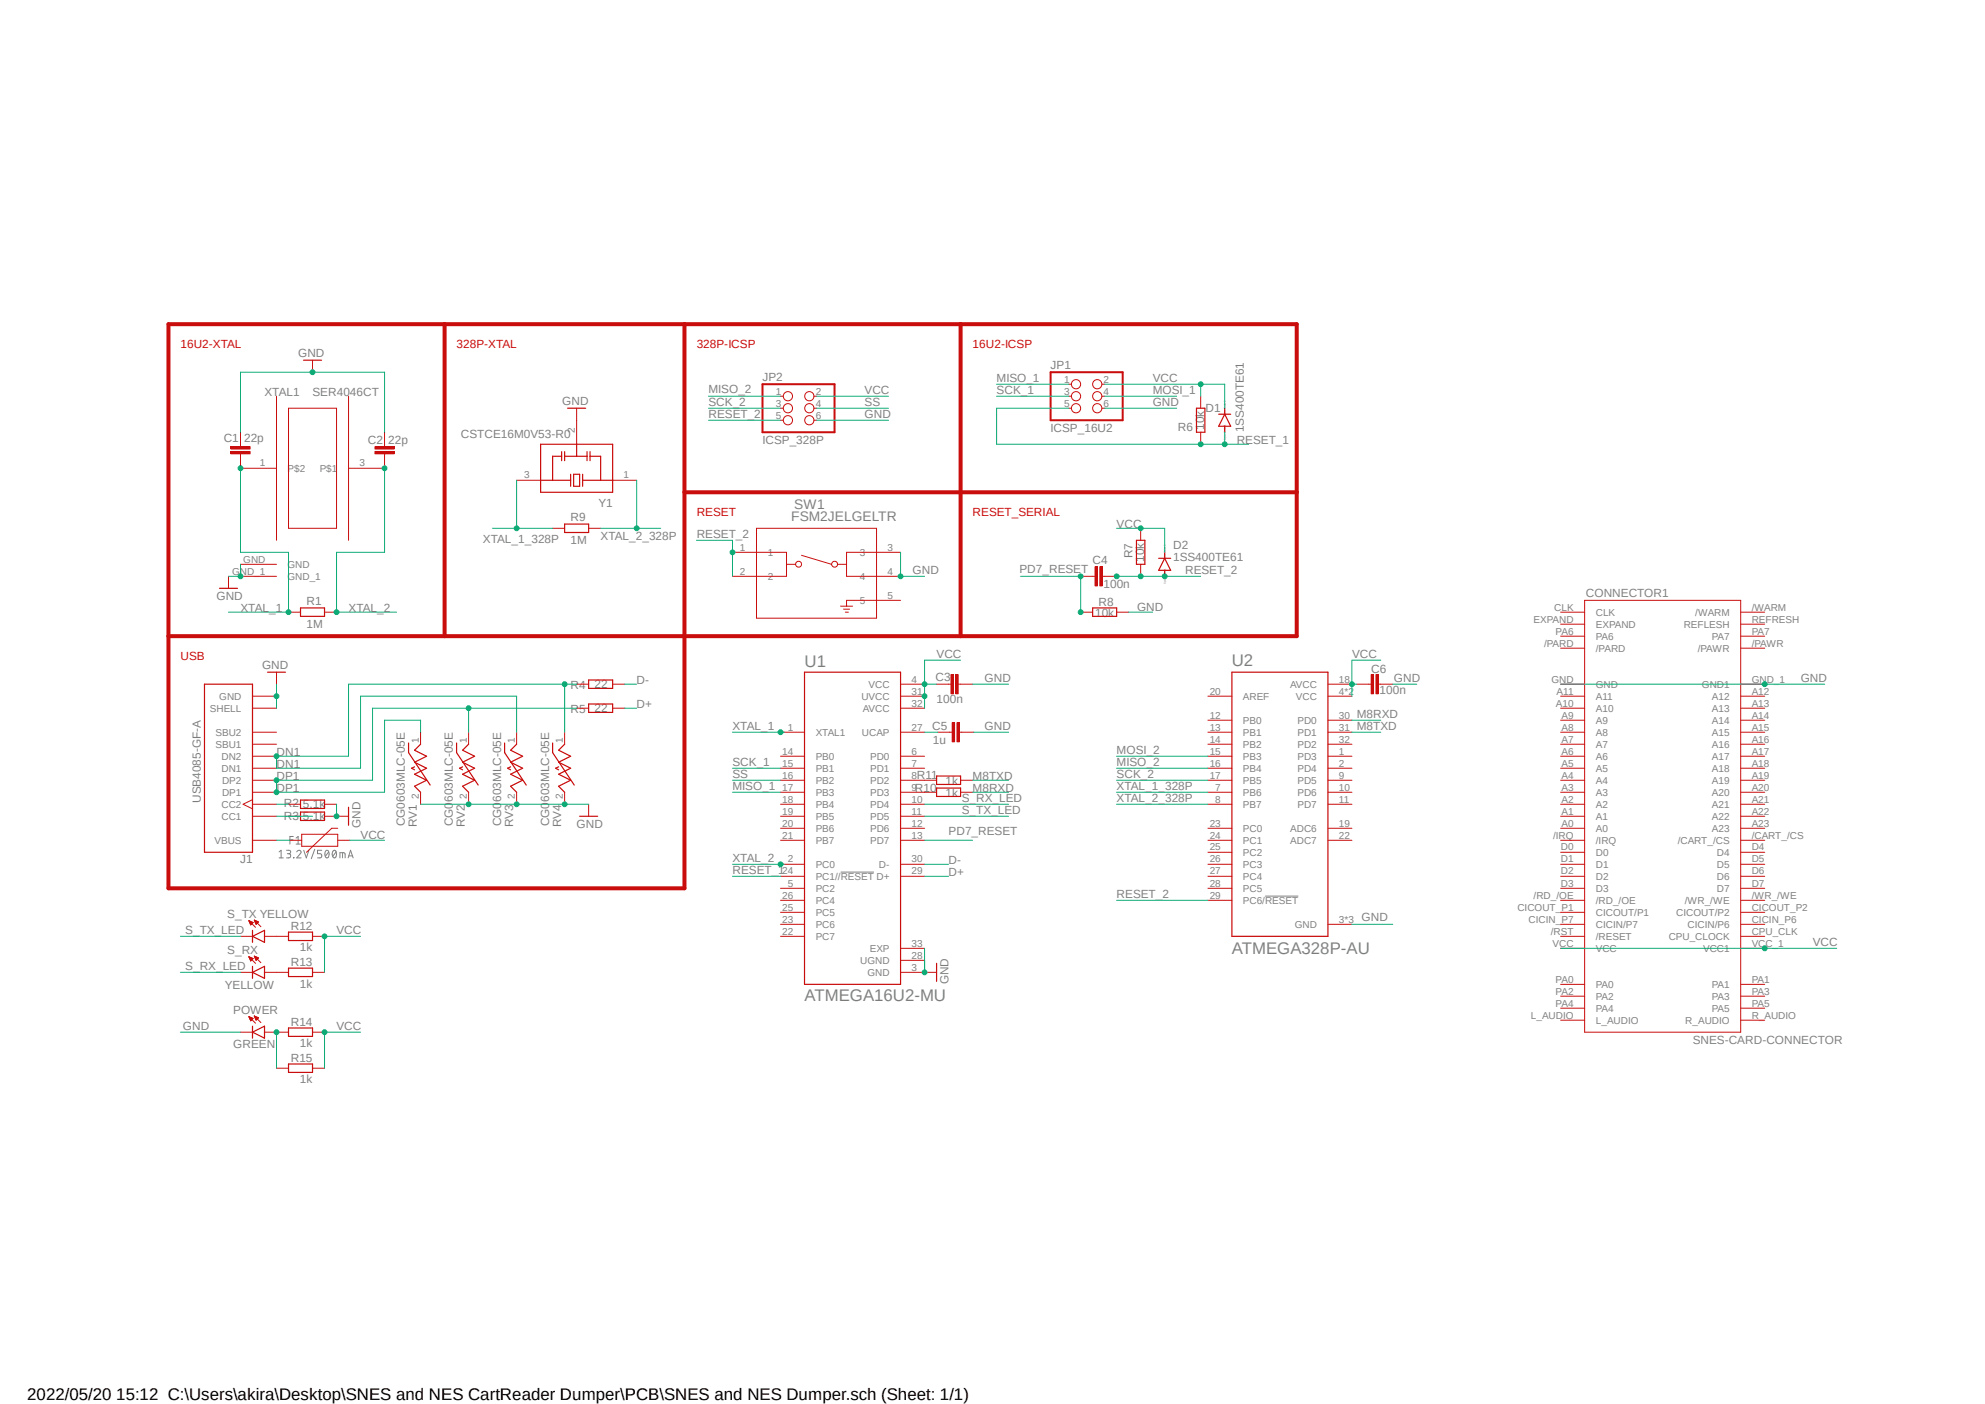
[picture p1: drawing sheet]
<svg xmlns="http://www.w3.org/2000/svg" width="420mm" height="297mm" viewBox="0 0 420 297" stroke-linecap="round" stroke-linejoin="round" font-family="sans-serif">
<path d="M35.1 68l355.9 161.9M391 68l-355.9 161.9" fill="none" stroke="#fff" stroke-width=".21"/>
<g fill="none" stroke="#808080" stroke-width=".21">
<path d="M60.6 179.9h.7a.37 .37 0 0 1 .2 .4 .37 .37 0 0 1-.4 .3h-.3M61.3 177.7h.8M62.1 177h-.8v1.6M62.7 177.3l.4-.3v1.6M62.7 178.6h.8M64.3 179.9l.5 1.6 .6-1.6M66.6 179.7l-.7 2M68.1 179.9h-.9v.7h.5a.45 .45 0 0 1 .4 .4 .45 .45 0 0 1-.4 .5h-.5M69 179.9h.2a.93 .93 0 0 1 0 1.6 .98 .98 0 0 1-.2-1.6zM70.6 179.9h.1a.93 .93 0 0 1 0 1.6 .98 .98 0 0 1-.1-1.6zM59.1 180.2l.4-.3v1.6M59.1 181.5h.8"/>
<path d="M61 180.6a.45 .45 0 0 1 .5 .4 .45 .45 0 0 1-.5 .5h-.4M62.1 181.4l.1 .1zM62.8 180.2a.45 .45 0 0 1 .6-.3 .45 .45 0 0 1 .1 .7l-.7 .9h.9M69.6 180.2l-.8 .9M71.1 180.2l-.7 .9M71.9 181.5v-1.1h1l.1 .3v.8M72.5 180.4v1.1M73.7 181.5l.5-1.6 .5 1.6M73.8 181.1h.8M177.9 184.5h7M267.7 189.6h7"/>
</g>
<path d="M94.1 68.6v66M144.8 68.6v119.3h-109.2v-119.3h238.8v66h-238.8M203.2 68.6v66M144.8 104.1h129.6" fill="none" stroke="#c90d0c" stroke-width=".85"/>
<g fill="none" stroke="#c90d0c" stroke-width=".21">
<path d="M66.1 76.2v2.5M50.9 99.1h7.6M58.5 83.8v30.5M61 86.4h10.2v25.4h-10.2zM73.7 83.8v30.5M73.7 99.1h7.7M81.4 94v.5M81.4 96v.5M50.9 119.4h7.6M48.3 121.9v2.6M50.9 121.9h7.6M330.2 129.5h5.1"/>
<path d="M330.2 132h5.1M330.2 134.6h5.1M330.2 137.1h5.1M335.3 127h33v91.4h-33zM368.3 129.5h5.1M368.3 132h5.1M368.3 134.6h5.1M368.3 137.1h5.1M255.6 147.3h5M255.6 152.4h5M255.6 154.9h5M255.6 157.4h5"/>
<path d="M255.6 160h5M281 144.7h5M281 147.3h5M281 152.4h5M281 154.9h5M281 157.4h5M281 160h5M330.2 144.7h5.1M330.2 147.3h5.1M330.2 149.8h5.1M330.2 152.4h5.1M330.2 154.9h5.1"/>
<path d="M330.2 157.4h5.1M330.2 160h5.1M368.3 144.7h5.1M368.3 147.3h5.1M368.3 149.8h5.1M368.3 152.4h5.1M368.3 154.9h5.1M368.3 157.4h5.1M368.3 160h5.1M255.6 162.5h5M255.6 165.1h5M255.6 167.6h5"/>
<path d="M255.6 170.1h5M255.6 175.2h5M255.6 177.8h5M281 162.5h5M281 165.1h5M281 167.6h5M281 170.1h5M281 175.2h5M281 177.8h5M330.2 162.5h5.1M330.2 165.1h5.1M330.2 167.6h5.1"/>
<path d="M330.2 170.1h5.1M330.2 172.7h5.1M330.2 175.2h5.1M330.2 177.8h5.1M368.3 162.5h5.1M368.3 165.1h5.1M368.3 167.6h5.1M368.3 170.1h5.1M368.3 172.7h5.1M368.3 175.2h5.1M368.3 177.8h5.1M255.6 180.3h5"/>
<path d="M255.6 182.8h5M255.6 185.4h5M255.6 187.9h5M255.6 190.5h5M281 195.5h5M330.2 180.3h5.1M330.2 182.8h5.1M330.2 185.4h5.1M330.2 187.9h5.1M330.2 190.5h5.1M330.2 193h5.1M330.2 195.5h5.1"/>
<path d="M330.2 198.1h5.1M368.3 180.3h5.1M368.3 182.8h5.1M368.3 185.4h5.1M368.3 187.9h5.1M368.3 190.5h5.1M368.3 193h5.1M368.3 195.5h5.1M368.3 198.1h5.1M330.2 200.6h5.1M330.2 208.2h5.1M330.2 210.7h5.1"/>
<path d="M330.2 213.3h5.1M330.2 215.8h5.1M368.3 200.6h5.1M368.3 208.2h5.1M368.3 210.7h5.1M368.3 213.3h5.1M368.3 215.8h5.1"/>
</g>
<path d="M64.2 76.2h3.8M46.4 124.5h3.8M260.6 142.2h20.4v55.9h-20.4z" fill="none" stroke="#c90d0c" stroke-width=".25"/>
<path d="M79.3 95.5h4.1v.5h-4.1z" fill-rule="evenodd" fill="#c90d0c"/>
<path d="M79.3 95.5h4.1v.5h-4.1z" fill="none" stroke="#c90d0c" stroke-width=".21"/>
<path d="M79.3 94.5h4.1v.5h-4.1z" fill-rule="evenodd" fill="#c90d0c"/>
<path d="M50.9 94v.5M50.9 96v.5M79.3 94.5h4.1v.5h-4.1zM81.4 91.4v2.6M81.4 96.5v2.6" fill="none" stroke="#c90d0c" stroke-width=".21"/>
<path d="M48.9 95.5h4v.5h-4z" fill-rule="evenodd" fill="#c90d0c"/>
<path d="M48.9 95.5h4v.5h-4z" fill="none" stroke="#c90d0c" stroke-width=".21"/>
<path d="M48.9 94.5h4v.5h-4z" fill-rule="evenodd" fill="#c90d0c"/>
<g fill="none" stroke="#c90d0c" stroke-width=".21">
<path d="M48.9 94.5h4v.5h-4zM50.9 91.4v2.6M50.9 96.5v2.6M61 129.5h2.6M68.7 129.5h2.5M53.4 160h5.1M53.4 157.4h5.1M53.4 154.9h5.1M53.4 147.3h5.1M53.4 149.8h5.1M58.5 142.2v2.5M165.1 160h5.1"/>
<path d="M165.1 154.9h5.1M190.5 160h5.1M190.5 154.9h5.1M190.5 147.3h5.1M190.5 149.8h5.1M190.5 144.7h5.1M200.7 144.7h.5M202.7 144.7h.5M53.4 177.8h5.1M53.4 172.7h5.1M53.4 169.2l-2 .9 2 1M53.4 170.1h5.1"/>
<path d="M53.4 167.6h5.1M53.4 165.1h5.1M53.4 162.5h5.1M61 172.7h2.6M61 170.1h2.6M61.3 177.8h2.5M63.8 176.5h7.7v2.5h-7.7zM68.7 172.7h5M68.7 170.1h2.5M71.5 175.2h-1.3l-5.3 5.1M71.5 177.8h2.5M165.1 175.2h5.1"/>
<path d="M165.1 177.8h5.1M165.1 172.7h5.1M165.1 170.1h5.1M165.1 167.6h5.1M165.1 165.1h5.1M165.1 162.5h5.1M190.5 175.2h5.1M190.5 177.8h5.1M190.5 172.7h5.1M190.5 170.1h5.1M190.5 167.6h5.1M190.5 165.1h5.1"/>
<path d="M190.5 162.5h5.1M165.1 182.8h5.1M165.1 185.4h5.1M165.1 187.9h5.1M165.1 190.5h5.1M165.1 193h5.1M165.1 195.5h5.1M165.1 198.1h5.1M190.5 182.8h5.1M190.5 185.4h5.1M190.5 205.7h7.7M190.5 203.2h5.1"/>
<path d="M190.5 200.6h5.1"/>
</g>
<path d="M63.6 128.6h5.1v1.8h-5.1zM43.3 144.7h10.1v35.6h-10.1zM56.6 142.2h3.8M170.2 142.2h20.3v66h-20.3zM63.6 169.2h5.1v1.8h-5.1zM63.6 171.8h5.1v1.8h-5.1zM73.7 170.8v3.8M198.2 203.8v3.8" fill="none" stroke="#c90d0c" stroke-width=".25"/>
<path d="M202.2 142.7h.5v4.1h-.5z" fill-rule="evenodd" fill="#c90d0c"/>
<path d="M202.2 142.7h.5v4.1h-.5z" fill="none" stroke="#c90d0c" stroke-width=".21"/>
<path d="M201.2 142.7h.5v4.1h-.5z" fill-rule="evenodd" fill="#c90d0c"/>
<path d="M198.2 144.7h2.5M201 154.9h.5M201.2 142.7h.5v4.1h-.5zM203 154.9h.5M203.2 144.7h2.6" fill="none" stroke="#c90d0c" stroke-width=".21"/>
<path d="M202.5 152.9h.5v4h-.5z" fill-rule="evenodd" fill="#c90d0c"/>
<path d="M202.5 152.9h.5v4h-.5z" fill="none" stroke="#c90d0c" stroke-width=".21"/>
<path d="M201.5 152.9h.5v4h-.5z" fill-rule="evenodd" fill="#c90d0c"/>
<g fill="none" stroke="#c90d0c" stroke-width=".21">
<path d="M165.1 83.8h.6M165.1 86.4h.6M165.1 88.9h.6M172.2 83.8h.6M172.2 86.4h.6M172.2 88.9h.6M226.1 81.3h.6M226.1 83.8h.6M226.1 86.4h.6M233.2 81.3h.5M233.2 83.8h.5M233.2 86.4h.5"/>
<path d="M254 83.8v2.6M254 91.4v2.6M231.2 121.9h.5M233.2 121.9h.5M89 154.9v2.5M99.1 154.9v2.5M109.3 154.9v2.5M119.5 154.9v2.5M122 144.7h2.5M122 149.8h2.5M129.6 144.7h2.6M129.6 149.8h2.6"/>
<path d="M198.4 154.9h2.6M201.5 152.9h.5v4h-.5zM203.5 154.9h2.5M89 167.6v2.5M99.1 167.6v2.5M109.3 167.6v2.5M119.5 167.6v2.5M124.5 170.1v2.6"/>
<circle cx="166.7" cy="83.8" r=".98"/>
<circle cx="166.7" cy="86.4" r=".98"/>
<circle cx="166.7" cy="88.9" r=".98"/>
<circle cx="171.2" cy="83.8" r=".98"/>
<circle cx="171.2" cy="88.9" r=".98"/>
<circle cx="171.2" cy="86.4" r=".98"/>
<circle cx="227.7" cy="83.8" r=".98"/>
<circle cx="227.7" cy="86.4" r=".98"/>
<circle cx="227.7" cy="81.3" r=".98"/>
<circle cx="232.2" cy="83.8" r=".98"/>
<circle cx="232.2" cy="86.4" r=".98"/>
<circle cx="232.2" cy="81.3" r=".98"/>
</g>
<g fill="none" stroke="#c90d0c" stroke-width=".25">
<path d="M253.2 86.4h1.7v5h-1.7zM257.9 87.6h2.5M259.1 87.6l1.3 2.6h-2.5zM259.1 86.4v1.2M259.1 90.2v1.2M86.4 157.2v2l4.6 6.9M89 157.4l-1.3 1.3 2.6 1.3-2.6 1.2 2.6 1.3-2.6 1.3 2.6 1.3-2.6 1.2 1.3 1.3M96.6 157.2v2l4.6 6.9M99.1 157.4l-1.2 1.3 2.5 1.3-2.5 1.2 2.5 1.3-2.5 1.3 2.5 1.3-2.5 1.2 1.2 1.3M106.8 157.2v2l4.5 6.9M109.3 157.4l-1.3 1.3 2.6 1.3-2.6 1.2 2.6 1.3-2.6 1.3 2.6 1.3-2.6 1.2 1.3 1.3M116.9 157.2v2l4.6 6.9"/>
<path d="M119.5 157.4l-1.3 1.3 2.5 1.3-2.5 1.2 2.5 1.3-2.5 1.3 2.5 1.3-2.5 1.2 1.3 1.3M124.5 143.8h5.1v1.8h-5.1zM124.5 148.9h5.1v1.8h-5.1zM87.7 162.2l-.6 .3 .6 .4M97.9 162.2l-.7 .3 .7 .4M108 162.2l-.6 .3 .6 .4M118.2 162.2l-.6 .3 .6 .4M122.6 172.7h3.8"/>
</g>
<path d="M222.3 78.7h15.2v10.2h-15.2zM161.3 81.3h15.3v10.1h-15.3z" fill="none" stroke="#c90d0c" stroke-width=".42"/>
<path d="M232.7 119.9h.5v4.1h-.5z" fill-rule="evenodd" fill="#c90d0c"/>
<path d="M232.7 119.9h.5v4.1h-.5z" fill="none" stroke="#c90d0c" stroke-width=".21"/>
<path d="M231.7 119.9h.5v4.1h-.5z" fill-rule="evenodd" fill="#c90d0c"/>
<g fill="none" stroke="#c90d0c" stroke-width=".21">
<path d="M155 116.8h11.4v5.1h-11.4M160.1 111.8h25.4v19h-25.4zM166.4 119.4h1.9M169.6 117.5l6.3 1.9M175.9 119.4a.64 .64 0 0 1 .7-.7 .64 .64 0 0 1 .6 .7M175.9 119.4a.64 .64 0 0 0 .7 .6 .64 .64 0 0 0 .6-.6M177.2 119.4h1.9M190.5 116.8h-11.4v5.1h11.4M231.7 119.9h.5v4.1h-.5zM241.3 111.8v2.5M241.3 119.4v2.5M177.8 128.2h2.6"/>
<path d="M178.5 128.9h1.2M178.9 129.5h.6M190.5 127h-11.4v1.2M228.6 121.9h2.6M228.6 129.5h2.6M233.7 121.9h2.6M236.3 129.5h2.5M289.6 144.7h.5M291.6 144.7h.5"/>
<circle cx="169" cy="119.4" r=".64"/>
</g>
<path d="M240.5 114.3h1.7v5.1h-1.7zM245.2 118.1h2.5M246.4 118.1l1.3 2.5h-2.5zM246.4 116.8v1.3M231.2 128.6h5.1v1.8h-5.1zM246.4 120.6v1.3" fill="none" stroke="#c90d0c" stroke-width=".25"/>
<path d="M291.1 142.7h.5v4.1h-.5z" fill-rule="evenodd" fill="#c90d0c"/>
<path d="M291.1 142.7h.5v4.1h-.5z" fill="none" stroke="#c90d0c" stroke-width=".21"/>
<path d="M290.1 142.7h.5v4.1h-.5z" fill-rule="evenodd" fill="#c90d0c"/>
<g fill="none" stroke="#c90d0c" stroke-width=".21">
<path d="M122 86.4v7.6M109.3 101.6h5.1M116.9 111.8h2.6M124.5 111.8h2.6M129.6 101.6h5.1M287.1 144.7h2.5M290.1 142.7h.5v4.1h-.5zM292.1 144.7h2.6M195.6 167.6h2.6M195.6 165.1h2.6M203.2 167.6h2.6M203.2 165.1h2.6"/>
<path d="M50.9 198.1h2.5M52.7 194.8l1.4 1.4M52.7 194.8h.1M52.7 194.8l.9 .4M52.7 194.8l.3 .9 .6-.5M52.7 194.9h.2M52.7 194.9h.4M52.8 195.1h.5M52.8 195.2h.8M52.9 195.2h.6M52.9 195.3h.5M53 195.5h.2"/>
<path d="M53 195.4h.3M53 195.6h.1M53.8 194.6l1.4 1.4M53.8 194.6l.9 .4-.5 .5zM53.8 194.7h.1M53.9 194.9h.5M53.9 194.8h.2M53.9 194.9h.7M54 195.1h.7M54 195.2h.6M54.1 195.2h.4M54.1 195.3h.3"/>
<path d="M54.1 195.4h.2M54.2 195.5h.1M56 198.1h5M66.1 198.1h2.6M50.9 205.7h2.5M50.9 218.4h2.5M52.7 202.4l1.4 1.4M52.7 202.4h.1M52.7 202.4l.9 .4M52.7 202.4l.3 .9 .6-.5M52.7 215.1l1.4 1.4M52.7 215.1l.9 .3-.6 .5"/>
<path d="M52.7 215.1l.3 .8M52.7 202.5h.3M52.7 215.2h.3M52.7 215.1h.1M52.7 202.6h.5M52.7 215.3h.5M52.8 202.7h.6M52.8 215.4h.6M52.8 202.8h.8M52.8 215.5h.7M52.9 202.9h.5M52.9 215.6h.5"/>
<path d="M52.9 202.9h.4M52.9 215.6h.4M53 203h.3M53 215.7h.3M53 203.1h.2M53 215.9h.2M53 203.2h.1M53 215.9h.1M53.8 202.3l1.4 1.4M53.8 202.3l.9 .3-.5 .6zM53.8 214.9l1.4 1.4M53.8 214.9l.9 .4-.5 .5z"/>
<path d="M53.8 202.4h.2M53.8 215.1h.2M53.9 202.4h.3M53.9 215.1h.3M53.9 202.5h.5M53.9 215.2h.5M54 202.7h.7M54 202.6h.6M54 215.3h.7M54 202.8h.5M54 215.5h.5M54 215.4h.6"/>
<path d="M54.1 202.9h.3M54.1 215.6h.3M54.1 203h.2M54.1 215.7h.2M54.2 203.1v.1M56 205.7h5M56 218.4h5M66.1 205.7h2.6M66.1 218.4h2.6M58.5 226h2.5M66.1 226h2.6"/>
</g>
<g fill="none" stroke="#c90d0c" stroke-width=".25">
<path d="M114.4 94h15.2v10.1h-15.2zM118.8 95.5v2M118.8 96.5h-1.9v5.1M119.5 95.5v2M119.5 96.5h4.7M120.1 86.4h3.8M122 94v2.5M124.2 95.5v2M124.8 95.5v2M124.8 96.5h2.3v5.1M114.4 101.6h6.3M119.5 110.9h5v1.7h-5z"/>
<path d="M120.7 100.3v2.6M121.4 100.3h1.2v2.6h-1.2zM123.3 100.3v2.6M123.3 101.6h6.3M198.2 166.7h5v1.8h-5zM198.2 164.2h5v1.7h-5zM53.4 198.1l2.6-1.3v2.5zM53.4 196.8v2.5M61 197.2h5.1v1.8h-5.1zM53.4 204.4v2.6M53.4 217.1v2.5M53.4 205.7l2.6-1.3v2.6z"/>
<path d="M53.4 218.4l2.6-1.3v2.5zM61 204.8h5.1v1.8h-5.1zM61 217.5h5.1v1.7h-5.1zM61 225.1h5.1v1.8h-5.1z"/>
</g>
<path d="M50.9 119.4v2.5h-2.6" fill="none" stroke="#0dab76" stroke-width=".21"/>
<circle cx="50.9" cy="121.9" r=".51" fill="#0dab76"/>
<g fill="none" stroke="#0dab76" stroke-width=".21">
<path d="M50.9 91.4v-12.7h30.5v12.7"/>
<circle cx="50.9" cy="121.9" r=".51"/>
</g>
<circle cx="66.1" cy="78.7" r=".51" fill="#0dab76"/>
<g fill="none" stroke="#0dab76" stroke-width=".21">
<path d="M58.5 144.7v5.1"/>
<circle cx="66.1" cy="78.7" r=".51"/>
</g>
<circle cx="58.5" cy="147.3" r=".51" fill="#0dab76"/>
<g fill="none" stroke="#0dab76" stroke-width=".21">
<path d="M71.2 170.1v2.6"/>
<circle cx="58.5" cy="147.3" r=".51"/>
</g>
<circle cx="71.2" cy="172.7" r=".51" fill="#0dab76"/>
<g fill="none" stroke="#0dab76" stroke-width=".21">
<path d="M195.6 200.6v5.1"/>
<circle cx="71.2" cy="172.7" r=".51"/>
</g>
<circle cx="195.6" cy="205.7" r=".51" fill="#0dab76"/>
<g fill="none" stroke="#0dab76" stroke-width=".21">
<path d="M89 170.1h20.3"/>
<circle cx="195.6" cy="205.7" r=".51"/>
</g>
<circle cx="99.1" cy="170.1" r=".51" fill="#0dab76"/>
<g fill="none" stroke="#0dab76" stroke-width=".21">
<path d="M109.3 170.1h10.2"/>
<circle cx="99.1" cy="170.1" r=".51"/>
</g>
<circle cx="109.3" cy="170.1" r=".51" fill="#0dab76"/>
<g fill="none" stroke="#0dab76" stroke-width=".21">
<path d="M119.5 170.1h5"/>
<circle cx="109.3" cy="170.1" r=".51"/>
</g>
<circle cx="119.5" cy="170.1" r=".51" fill="#0dab76"/>
<g fill="none" stroke="#0dab76" stroke-width=".21">
<path d="M172.8 88.9h15.2M233.7 86.4h15.3M190.5 116.8v5.1"/>
<circle cx="119.5" cy="170.1" r=".51"/>
</g>
<circle cx="190.5" cy="121.9" r=".51" fill="#0dab76"/>
<g fill="none" stroke="#0dab76" stroke-width=".21">
<path d="M190.5 121.9h5.1M238.8 129.5h5.1M205.8 144.7h7.6M206 154.9h7.4M294.7 144.7h5.1M330.2 144.7h55.9M286 195.5h8.7M38.2 218.4h12.7"/>
<circle cx="190.5" cy="121.9" r=".51"/>
</g>
<circle cx="373.4" cy="144.7" r=".51" fill="#0dab76"/>
<g fill="none" stroke="#0dab76" stroke-width=".21">
<path d="M50.9 99.1v17.7h10.1"/>
<circle cx="373.4" cy="144.7" r=".51"/>
</g>
<circle cx="50.9" cy="99.1" r=".51" fill="#0dab76"/>
<g fill="none" stroke="#0dab76" stroke-width=".21">
<path d="M61 116.8v12.7"/>
<circle cx="50.9" cy="99.1" r=".51"/>
</g>
<circle cx="61" cy="129.5" r=".51" fill="#0dab76"/>
<g fill="none" stroke="#0dab76" stroke-width=".21">
<path d="M48.3 129.5h12.7M165.1 154.9h.8"/>
<circle cx="61" cy="129.5" r=".51"/>
</g>
<circle cx="165.1" cy="154.9" r=".51" fill="#0dab76"/>
<g fill="none" stroke="#0dab76" stroke-width=".21">
<path d="M155 154.9h10.1M165.1 182.8h.8"/>
<circle cx="165.1" cy="154.9" r=".51"/>
</g>
<circle cx="165.1" cy="182.8" r=".51" fill="#0dab76"/>
<g fill="none" stroke="#0dab76" stroke-width=".21">
<path d="M81.4 99.1v17.7h-10.2M155 182.8h10.1"/>
<circle cx="165.1" cy="182.8" r=".51"/>
</g>
<circle cx="81.4" cy="99.1" r=".51" fill="#0dab76"/>
<g fill="none" stroke="#0dab76" stroke-width=".21">
<path d="M71.2 116.8v12.7"/>
<circle cx="81.4" cy="99.1" r=".51"/>
</g>
<circle cx="71.2" cy="129.5" r=".51" fill="#0dab76"/>
<g fill="none" stroke="#0dab76" stroke-width=".21">
<path d="M71.2 129.5h12.7M195.6 144.7v5.1M58.5 177.8h2.8M58.5 172.7h7.6M58.5 170.1h2.5M74 177.8h7.4"/>
<circle cx="71.2" cy="129.5" r=".51"/>
</g>
<circle cx="195.6" cy="147.3" r=".51" fill="#0dab76"/>
<g fill="none" stroke="#0dab76" stroke-width=".21">
<path d="M195.6 139.7v5"/>
<circle cx="195.6" cy="147.3" r=".51"/>
</g>
<circle cx="195.6" cy="144.7" r=".51" fill="#0dab76"/>
<g fill="none" stroke="#0dab76" stroke-width=".21">
<path d="M195.6 139.7h7.6M286 139.7v7.6M195.6 144.7h2.6"/>
<circle cx="195.6" cy="144.7" r=".51"/>
</g>
<circle cx="286" cy="144.7" r=".51" fill="#0dab76"/>
<g fill="none" stroke="#0dab76" stroke-width=".21">
<path d="M233.7 81.3h25.4v5.1M254 81.3v2.5M286 139.7h6.1M286 144.7h1.1"/>
<circle cx="286" cy="144.7" r=".51"/>
</g>
<circle cx="254" cy="81.3" r=".51" fill="#0dab76"/>
<g fill="none" stroke="#0dab76" stroke-width=".21">
<path d="M172.8 83.8h15.2M236.3 111.8h10.1v5"/>
<circle cx="254" cy="81.3" r=".51"/>
</g>
<circle cx="241.3" cy="111.8" r=".51" fill="#0dab76"/>
<g fill="none" stroke="#0dab76" stroke-width=".21">
<path d="M76.3 198.1h-7.6v7.6"/>
<circle cx="241.3" cy="111.8" r=".51"/>
</g>
<circle cx="68.7" cy="198.1" r=".51" fill="#0dab76"/>
<g fill="none" stroke="#0dab76" stroke-width=".21">
<path d="M76.3 218.4h-7.6v7.6"/>
<circle cx="68.7" cy="198.1" r=".51"/>
</g>
<circle cx="68.7" cy="218.4" r=".51" fill="#0dab76"/>
<g fill="none" stroke="#0dab76" stroke-width=".21">
<path d="M330.2 200.6h58.4"/>
<circle cx="68.7" cy="218.4" r=".51"/>
</g>
<circle cx="373.4" cy="200.6" r=".51" fill="#0dab76"/>
<g fill="none" stroke="#0dab76" stroke-width=".21">
<path d="M89 154.9v-2.5h-7.6v15.2h-22.9v-2.5h20.3v-15.3h20.3v5.1M195.6 154.9h2.8"/>
<circle cx="373.4" cy="200.6" r=".51"/>
</g>
<circle cx="58.5" cy="167.6" r=".51" fill="#0dab76"/>
<circle cx="58.5" cy="167.6" r=".51" fill="none" stroke="#0dab76" stroke-width=".21"/>
<circle cx="58.5" cy="165.1" r=".51" fill="#0dab76"/>
<g fill="none" stroke="#0dab76" stroke-width=".21">
<path d="M99.1 149.8h22.9"/>
<circle cx="58.5" cy="165.1" r=".51"/>
</g>
<circle cx="99.1" cy="149.8" r=".51" fill="#0dab76"/>
<g fill="none" stroke="#0dab76" stroke-width=".21">
<path d="M109.3 154.9v-7.6h-33v15.2h-17.8v-2.5h15.2v-15.3h45.8v10.2"/>
<circle cx="99.1" cy="149.8" r=".51"/>
</g>
<circle cx="58.5" cy="160" r=".51" fill="#0dab76"/>
<g fill="none" stroke="#0dab76" stroke-width=".21">
<path d="M119.5 144.7h2.5"/>
<circle cx="58.5" cy="160" r=".51"/>
</g>
<circle cx="119.5" cy="144.7" r=".51" fill="#0dab76"/>
<g fill="none" stroke="#0dab76" stroke-width=".21">
<path d="M210.9 86.4v7.6h48.2M132.2 144.7h2.5M132.2 149.8h2.5M195.6 182.8h5.1M195.6 185.4h5.1"/>
<circle cx="119.5" cy="144.7" r=".51"/>
</g>
<circle cx="254" cy="94" r=".51" fill="#0dab76"/>
<g fill="none" stroke="#0dab76" stroke-width=".21">
<path d="M259.1 91.4v2.6h5.1"/>
<circle cx="254" cy="94" r=".51"/>
</g>
<circle cx="259.1" cy="94" r=".51" fill="#0dab76"/>
<g fill="none" stroke="#0dab76" stroke-width=".21">
<path d="M149.9 86.4h15.2M149.9 83.8h15.2M149.9 88.9h15.2M172.8 86.4h15.2M210.9 86.4h15.2M210.9 83.8h15.2M210.9 81.3h15.2M233.7 83.8h15.3M155 114.3v7.6M155 162.5h10.1M155 167.6h10.1M155 165.1h10.1"/>
<path d="M236.3 162.5h19.3M236.3 165.1h19.3M155 185.4h10.1"/>
<circle cx="259.1" cy="94" r=".51"/>
</g>
<circle cx="155" cy="116.8" r=".51" fill="#0dab76"/>
<g fill="none" stroke="#0dab76" stroke-width=".21">
<path d="M147.4 114.3h7.6M236.3 121.9h17.7M236.3 190.5h19.3"/>
<circle cx="155" cy="116.8" r=".51"/>
</g>
<circle cx="246.4" cy="121.9" r=".51" fill="#0dab76"/>
<circle cx="246.4" cy="121.9" r=".51" fill="none" stroke="#0dab76" stroke-width=".21"/>
<circle cx="241.3" cy="121.9" r=".51" fill="#0dab76"/>
<circle cx="241.3" cy="121.9" r=".51" fill="none" stroke="#0dab76" stroke-width=".21"/>
<circle cx="236.3" cy="121.9" r=".51" fill="#0dab76"/>
<g fill="none" stroke="#0dab76" stroke-width=".21">
<path d="M215.9 121.9h12.7v7.6M236.3 160h19.3"/>
<circle cx="236.3" cy="121.9" r=".51"/>
</g>
<circle cx="228.6" cy="121.9" r=".51" fill="#0dab76"/>
<circle cx="228.6" cy="121.9" r=".51" fill="none" stroke="#0dab76" stroke-width=".21"/>
<circle cx="228.6" cy="129.5" r=".51" fill="#0dab76"/>
<g fill="none" stroke="#0dab76" stroke-width=".21">
<path d="M104.2 111.8h12.7M109.3 101.6v10.2M195.6 177.8h10.2M236.3 167.6h19.3"/>
<circle cx="228.6" cy="129.5" r=".51"/>
</g>
<circle cx="109.3" cy="111.8" r=".51" fill="#0dab76"/>
<g fill="none" stroke="#0dab76" stroke-width=".21">
<path d="M127.1 111.8h12.7M134.7 101.6v10.2M236.3 170.1h19.3"/>
<circle cx="109.3" cy="111.8" r=".51"/>
</g>
<circle cx="134.7" cy="111.8" r=".51" fill="#0dab76"/>
<g fill="none" stroke="#0dab76" stroke-width=".21">
<path d="M286 154.9h6.1M286 152.4h6.1M195.6 172.7h17.8M195.6 170.1h17.8M205.8 165.1h7.6M205.8 167.6h7.6M38.2 198.1h12.7M38.2 205.7h12.7M58.5 218.4v7.6"/>
<circle cx="134.7" cy="111.8" r=".51"/>
</g>
<circle cx="58.5" cy="218.4" r=".51" fill="#0dab76"/>
<circle cx="58.5" cy="218.4" r=".51" fill="none" stroke="#0dab76" stroke-width=".21"/>
<g font-size="3.6" fill="#808080">
<text x="170.2" y="141.2">U1</text>
<text x="260.6" y="140.9">U2</text>
<text x="260.6" y="201.9">ATMEGA328P-AU</text>
<text x="170.2" y="211.8">ATMEGA16U2-MU</text>
</g>
<text font-size="3.6" x="5.8" y="296.2">2022/05/20 15:12 C:\Users\akira\Desktop\SNES and NES CartReader Dumper\PCB\SNES and NES Dumper.sch (Sheet: 1/1)</text>
<g font-size="2.9" fill="#808080">
<text x="168.1" y="107.7">SW1</text>
<text x="167.4" y="110.2">FSM2JELGELTR</text>
</g>
<g font-size="2.5" fill="#c90d0c">
<text x="38.2" y="73.7">16U2-XTAL</text>
<text x="96.6" y="73.7">328P-XTAL</text>
<text x="147.4" y="73.7">328P-ICSP</text>
<text x="205.8" y="73.7">16U2-ICSP</text>
<text x="147.4" y="109.2">RESET</text>
<text x="205.8" y="109.2">RESET_SERIAL</text>
<text x="38.2" y="139.7">USB</text>
</g>
<g font-size="2.5" fill="#808080">
<text x="63.1" y="75.4">GND</text>
<text x="56" y="83.8">XTAL1</text>
<text x="66.1" y="83.8">SER4046CT</text>
<text x="149.9" y="83.1">MISO_2</text>
<text x="161.3" y="80.6">JP2</text>
<text x="182.9" y="83.3">VCC</text>
<text x="210.9" y="83.3">SCK_1</text>
<text x="210.9" y="80.8">MISO_1</text>
<text x="222.3" y="78.1">JP1</text>
<text x="243.9" y="80.8">VCC</text>
<text x="243.9" y="83.3">MOSI_1</text>
<text x="119" y="85.6">GND</text>
<text x="149.9" y="85.9">SCK_2</text>
<text x="149.9" y="88.4">RESET_2</text>
<text x="182.9" y="88.4">GND</text>
<text x="182.9" y="85.9">SS</text>
<text x="243.9" y="85.9">GND</text>
<text x="255.1" y="87.2">D1</text>
<text x="47.3" y="93.6">C1</text>
<text x="51.6" y="93.6">22p</text>
<text x="77.8" y="93.9">C2</text>
<text x="82.1" y="93.9">22p</text>
<text x="97.5" y="92.7">CSTCE16M0V53-R0</text>
<text x="161.3" y="94">ICSP_328P</text>
<text x="222.3" y="91.4">ICSP_16U2</text>
<text x="249.2" y="91.2">R6</text>
<text x="254.8" y="90.9" transform="rotate(-90 254.8 90.9)">10k</text>
<text x="261.7" y="94">RESET_1</text>
<text x="263.2" y="91.4" transform="rotate(-90 263.2 91.4)">1SS400TE61</text>
<text x="126.6" y="107.2">Y1</text>
<text x="120.7" y="110.2">R9</text>
<text x="147.4" y="113.8">RESET_2</text>
<text x="236.3" y="111.8">VCC</text>
<text x="102.2" y="114.8">XTAL_1_328P</text>
<text x="120.7" y="115.1">1M</text>
<text x="127.1" y="114.3">XTAL_2_328P</text>
<text x="231.2" y="119.3">C4</text>
<text x="239.6" y="118.1" transform="rotate(-90 239.6 118.1)">R7</text>
<text x="242.1" y="118.9" transform="rotate(-90 242.1 118.9)">10k</text>
<text x="248.2" y="118.6">1SS400TE61</text>
<text x="248.2" y="116.1">D2</text>
<text x="193.1" y="121.4">GND</text>
<text x="215.7" y="121.2">PD7_RESET</text>
<text x="233.5" y="124.3">100n</text>
<text x="250.7" y="121.4">RESET_2</text>
<text x="45.8" y="127">GND</text>
<text x="50.9" y="129.5">XTAL_1</text>
<text x="64.9" y="128">R1</text>
<text x="73.7" y="129.5">XTAL_2</text>
<text x="231.7" y="130.6">10k</text>
<text x="232.5" y="128.3">R8</text>
<text x="240.6" y="129.3">GND</text>
<text x="335.5" y="126.2">CONNECTOR1</text>
<text x="64.9" y="132.8">1M</text>
<text x="55.5" y="141.4">GND</text>
<text x="198.2" y="139.2">VCC</text>
<text x="286.1" y="139.2">VCC</text>
<text x="290.1" y="142.3">C6</text>
<text x="120.7" y="145.8">R4</text>
<text x="125.8" y="145.5">22</text>
<text x="134.7" y="144.7">D-</text>
<text x="134.7" y="149.8">D+</text>
<text x="197.9" y="144.1">C3</text>
<text x="198.2" y="148.7">100n</text>
<text x="208.3" y="144.2">GND</text>
<text x="291.9" y="146.9">100n</text>
<text x="294.9" y="144.2">GND</text>
<text x="381" y="144.2">GND</text>
<text x="120.7" y="150.9">R5</text>
<text x="125.8" y="150.6">22</text>
<text x="155" y="154.4">XTAL_1</text>
<text x="197.2" y="154.5">C5</text>
<text x="208.3" y="154.4">GND</text>
<text x="287.1" y="154.4">M8TXD</text>
<text x="287.1" y="151.9">M8RXD</text>
<text x="58.5" y="160">DN1</text>
<text x="197.4" y="157.3">1u</text>
<text x="236.3" y="159.5">MOSI_2</text>
<text x="58.5" y="167.6">DP1</text>
<text x="58.5" y="165.1">DP1</text>
<text x="58.5" y="162.5">DN1</text>
<text x="155" y="162">SCK_1</text>
<text x="155" y="167.1">MISO_1</text>
<text x="155" y="164.6">SS</text>
<text x="193.6" y="167.6">R10</text>
<text x="194" y="164.8">R11</text>
<text x="200.1" y="166.1">1k</text>
<text x="205.8" y="165.1">M8TXD</text>
<text x="205.8" y="167.6">M8RXD</text>
<text x="236.3" y="162">MISO_2</text>
<text x="236.3" y="164.6">SCK_2</text>
<text x="236.3" y="167.1">XTAL_1_328P</text>
<text x="42.5" y="169.9" transform="rotate(-90 42.5 169.9)">USB4085-GF-A</text>
<text x="60" y="170.7">R2</text>
<text x="60" y="173.5">R3</text>
<text x="64.1" y="170.9">5.1k</text>
<text x="64.1" y="173.4">5.1k</text>
<text x="200.1" y="168.6">1k</text>
<text x="203.5" y="172.2">S_TX_LED</text>
<text x="203.5" y="169.6">S_RX_LED</text>
<text x="236.3" y="169.6">XTAL_2_328P</text>
<text x="76.3" y="175.2" transform="rotate(-90 76.3 175.2)">GND</text>
<text x="76.3" y="177.5">VCC</text>
<text x="85.7" y="174.8" transform="rotate(-90 85.7 174.8)">CG0603MLC-05E</text>
<text x="88.2" y="175" transform="rotate(-90 88.2 175)">RV1</text>
<text x="95.8" y="174.8" transform="rotate(-90 95.8 174.8)">CG0603MLC-05E</text>
<text x="98.4" y="175" transform="rotate(-90 98.4 175)">RV2</text>
<text x="106" y="174.8" transform="rotate(-90 106 174.8)">CG0603MLC-05E</text>
<text x="108.5" y="175" transform="rotate(-90 108.5 175)">RV3</text>
<text x="116.2" y="174.8" transform="rotate(-90 116.2 174.8)">CG0603MLC-05E</text>
<text x="118.7" y="175" transform="rotate(-90 118.7 175)">RV4</text>
<text x="122" y="175.2">GND</text>
<text x="200.7" y="176.7">PD7_RESET</text>
<text x="50.8" y="182.6">J1</text>
<text x="155" y="182.3">XTAL_2</text>
<text x="155" y="184.9">RESET_1</text>
<text x="200.7" y="182.8">D-</text>
<text x="200.7" y="185.4">D+</text>
<text x="236.3" y="190">RESET_2</text>
<text x="39.2" y="197.6">S_TX_LED</text>
<text x="48.1" y="194.3">S_TX YELLOW</text>
<text x="61.5" y="196.8">R12</text>
<text x="71.2" y="197.6">VCC</text>
<text x="288.1" y="194.8">GND</text>
<text x="48.1" y="201.9">S_RX</text>
<text x="63.5" y="201.1">1k</text>
<text x="383.5" y="200.1">VCC</text>
<text x="39.2" y="205.2">S_RX_LED</text>
<text x="47.6" y="209.1">YELLOW</text>
<text x="61.5" y="204.4">R13</text>
<text x="63.5" y="209">1k</text>
<text x="200.7" y="208.2" transform="rotate(-90 200.7 208.2)">GND</text>
<text x="49.4" y="214.5">POWER</text>
<text x="38.7" y="217.8">GND</text>
<text x="49.4" y="221.8">GREEN</text>
<text x="61.5" y="217.1">R14</text>
<text x="63.5" y="221.4">1k</text>
<text x="71.2" y="217.8">VCC</text>
<text x="358.1" y="220.9">SNES-CARD-CONNECTOR</text>
<text x="61.5" y="224.7">R15</text>
<text x="63.5" y="229">1k</text>
</g>
<g font-size="2.1" fill="#808080">
<text x="164.2" y="83.5">1</text>
<text x="172.6" y="83.5">2</text>
<text x="225.1" y="80.9">1</text>
<text x="225.1" y="83.5">3</text>
<text x="233.5" y="80.9">2</text>
<text x="233.5" y="83.5">4</text>
<text x="164.2" y="86">3</text>
<text x="164.2" y="88.6">5</text>
<text x="172.6" y="86">4</text>
<text x="172.6" y="88.6">6</text>
<text x="225.1" y="86">5</text>
<text x="233.5" y="86">6</text>
<text x="121.6" y="91.7" transform="rotate(-90 121.6 91.7)">2</text>
<text x="55" y="98.7">1</text>
<text x="60.8" y="99.8">P$2</text>
<text x="67.6" y="99.8">P$1</text>
<text x="76.1" y="98.7">3</text>
<text x="110.9" y="101.2">3</text>
<text x="132" y="101.2">1</text>
<text x="51.5" y="119">GND</text>
<text x="156.5" y="116.5">1</text>
<text x="162.4" y="117.6">1</text>
<text x="181.9" y="117.6">3</text>
<text x="187.8" y="116.5">3</text>
<text x="49.1" y="121.5">GND_1</text>
<text x="60.8" y="120.1">GND</text>
<text x="60.8" y="122.7">GND_1</text>
<text x="156.5" y="121.5">2</text>
<text x="162.4" y="122.7">2</text>
<text x="181.9" y="122.7">4</text>
<text x="187.8" y="121.5">4</text>
<text x="181.9" y="127.8">5</text>
<text x="187.8" y="126.6">5</text>
<text x="324.5" y="131.7">EXPAND</text>
<text x="328.8" y="129.2">CLK</text>
<text x="337.6" y="130.3">CLK</text>
<text x="358.7" y="130.3">/WARM</text>
<text x="370.6" y="129.2">/WARM</text>
<text x="370.6" y="131.7">REFRESH</text>
<text x="326.7" y="136.8">/PARD</text>
<text x="329.1" y="134.2">PA6</text>
<text x="337.6" y="132.8">EXPAND</text>
<text x="337.6" y="135.3">PA6</text>
<text x="337.6" y="137.9">/PARD</text>
<text x="356.2" y="132.8">REFLESH</text>
<text x="359.2" y="137.9">/PAWR</text>
<text x="362.2" y="135.3">PA7</text>
<text x="370.6" y="134.2">PA7</text>
<text x="370.6" y="136.8">/PAWR</text>
<text x="46.4" y="148">GND</text>
<text x="182.2" y="148">UVCC</text>
<text x="183.8" y="145.5">VCC</text>
<text x="192.9" y="144.4">4</text>
<text x="192.9" y="149.5">32</text>
<text x="192.9" y="146.9">31</text>
<text x="255.9" y="146.9">20</text>
<text x="263" y="148">AREF</text>
<text x="273" y="145.5">AVCC</text>
<text x="274.2" y="148">VCC</text>
<text x="283.3" y="146.9">4*2</text>
<text x="283.3" y="144.4">18</text>
<text x="328.3" y="144.4">GND</text>
<text x="329.2" y="149.5">A10</text>
<text x="329.4" y="146.9">A11</text>
<text x="337.6" y="145.5">GND</text>
<text x="337.6" y="148">A11</text>
<text x="360.1" y="145.5">GND1</text>
<text x="362.2" y="148">A12</text>
<text x="370.6" y="144.4">GND_1</text>
<text x="370.6" y="146.9">A12</text>
<text x="370.6" y="149.5">A13</text>
<text x="44.4" y="150.6">SHELL</text>
<text x="45.6" y="155.7">SBU2</text>
<text x="166.7" y="154.6">1</text>
<text x="172.6" y="155.7">XTAL1</text>
<text x="182.4" y="155.7">UCAP</text>
<text x="182.5" y="150.6">AVCC</text>
<text x="192.9" y="154.6">27</text>
<text x="255.9" y="152">12</text>
<text x="255.9" y="154.6">13</text>
<text x="263" y="153.1">PB0</text>
<text x="263" y="155.7">PB1</text>
<text x="274.5" y="153.1">PD0</text>
<text x="274.5" y="155.7">PD1</text>
<text x="283.3" y="152">30</text>
<text x="283.3" y="154.6">31</text>
<text x="330.4" y="152">A9</text>
<text x="330.4" y="154.6">A8</text>
<text x="337.6" y="150.6">A10</text>
<text x="337.6" y="153.1">A9</text>
<text x="337.6" y="155.7">A8</text>
<text x="362.2" y="150.6">A13</text>
<text x="362.2" y="153.1">A14</text>
<text x="362.2" y="155.7">A15</text>
<text x="370.6" y="152">A14</text>
<text x="370.6" y="154.6">A15</text>
<text x="45.6" y="158.2">SBU1</text>
<text x="46.9" y="160.7">DN2</text>
<text x="88.6" y="157.1" transform="rotate(-90 88.6 157.1)">1</text>
<text x="98.8" y="157.1" transform="rotate(-90 98.8 157.1)">1</text>
<text x="108.9" y="157.1" transform="rotate(-90 108.9 157.1)">1</text>
<text x="119.1" y="157.1" transform="rotate(-90 119.1 157.1)">1</text>
<text x="165.5" y="159.6">14</text>
<text x="172.6" y="160.7">PB0</text>
<text x="184.1" y="160.7">PD0</text>
<text x="192.9" y="159.6">6</text>
<text x="255.9" y="157.1">14</text>
<text x="255.9" y="159.6">15</text>
<text x="263" y="158.2">PB2</text>
<text x="263" y="160.7">PB3</text>
<text x="274.5" y="158.2">PD2</text>
<text x="274.5" y="160.7">PD3</text>
<text x="283.3" y="157.1">32</text>
<text x="283.3" y="159.6">1</text>
<text x="330.4" y="157.1">A7</text>
<text x="330.4" y="159.6">A6</text>
<text x="337.6" y="158.2">A7</text>
<text x="337.6" y="160.7">A6</text>
<text x="362.2" y="158.2">A16</text>
<text x="362.2" y="160.7">A17</text>
<text x="370.6" y="157.1">A16</text>
<text x="370.6" y="159.6">A17</text>
<text x="46.9" y="163.3">DN1</text>
<text x="47" y="165.8">DP2</text>
<text x="165.5" y="162.2">15</text>
<text x="165.5" y="164.7">16</text>
<text x="165.5" y="167.3">17</text>
<text x="172.6" y="163.3">PB1</text>
<text x="172.6" y="165.8">PB2</text>
<text x="184.1" y="163.3">PD1</text>
<text x="184.1" y="165.8">PD2</text>
<text x="192.9" y="162.2">7</text>
<text x="192.9" y="164.7">8</text>
<text x="192.9" y="167.3">9</text>
<text x="255.9" y="162.2">16</text>
<text x="255.9" y="164.7">17</text>
<text x="257.1" y="167.3">7</text>
<text x="263" y="163.3">PB4</text>
<text x="263" y="165.8">PB5</text>
<text x="274.5" y="163.3">PD4</text>
<text x="274.5" y="165.8">PD5</text>
<text x="283.3" y="162.2">2</text>
<text x="283.3" y="164.7">9</text>
<text x="283.3" y="167.3">10</text>
<text x="330.4" y="162.2">A5</text>
<text x="330.4" y="164.7">A4</text>
<text x="330.4" y="167.3">A3</text>
<text x="337.6" y="163.3">A5</text>
<text x="337.6" y="165.8">A4</text>
<text x="362.2" y="163.3">A18</text>
<text x="362.2" y="165.8">A19</text>
<text x="370.6" y="162.2">A18</text>
<text x="370.6" y="164.7">A19</text>
<text x="370.6" y="167.3">A20</text>
<text x="46.9" y="173.4">CC1</text>
<text x="46.9" y="170.9">CC2</text>
<text x="47" y="168.4">DP1</text>
<text x="88.6" y="169.1" transform="rotate(-90 88.6 169.1)">2</text>
<text x="98.8" y="169.1" transform="rotate(-90 98.8 169.1)">2</text>
<text x="108.9" y="169.1" transform="rotate(-90 108.9 169.1)">2</text>
<text x="119.1" y="169.1" transform="rotate(-90 119.1 169.1)">2</text>
<text x="165.5" y="169.8">18</text>
<text x="165.5" y="172.3">19</text>
<text x="172.6" y="168.4">PB3</text>
<text x="172.6" y="170.9">PB4</text>
<text x="172.6" y="173.4">PB5</text>
<text x="184.1" y="168.4">PD3</text>
<text x="184.1" y="170.9">PD4</text>
<text x="184.1" y="173.4">PD5</text>
<text x="192.9" y="169.8">10</text>
<text x="192.9" y="172.3">11</text>
<text x="257.1" y="169.8">8</text>
<text x="263" y="168.4">PB6</text>
<text x="263" y="170.9">PB7</text>
<text x="274.5" y="168.4">PD6</text>
<text x="274.5" y="170.9">PD7</text>
<text x="283.3" y="169.8">11</text>
<text x="330.4" y="169.8">A2</text>
<text x="330.4" y="172.3">A1</text>
<text x="337.6" y="168.4">A3</text>
<text x="337.6" y="170.9">A2</text>
<text x="337.6" y="173.4">A1</text>
<text x="362.2" y="168.4">A20</text>
<text x="362.2" y="170.9">A21</text>
<text x="362.2" y="173.4">A22</text>
<text x="370.6" y="169.8">A21</text>
<text x="370.6" y="172.3">A22</text>
<text x="45.4" y="178.5">VBUS</text>
<text x="165.5" y="174.9">20</text>
<text x="165.5" y="177.4">21</text>
<text x="172.6" y="176">PB6</text>
<text x="172.6" y="178.5">PB7</text>
<text x="184.1" y="176">PD6</text>
<text x="184.1" y="178.5">PD7</text>
<text x="192.9" y="174.9">12</text>
<text x="192.9" y="177.4">13</text>
<text x="255.9" y="174.9">23</text>
<text x="255.9" y="177.4">24</text>
<text x="255.9" y="179.9">25</text>
<text x="263" y="176">PC0</text>
<text x="263" y="178.5">PC1</text>
<text x="273" y="176">ADC6</text>
<text x="273" y="178.5">ADC7</text>
<text x="283.3" y="174.9">19</text>
<text x="283.3" y="177.4">22</text>
<text x="328.6" y="177.4">/IRQ</text>
<text x="330.2" y="179.9">D0</text>
<text x="330.4" y="174.9">A0</text>
<text x="337.6" y="176">A0</text>
<text x="337.6" y="178.5">/IRQ</text>
<text x="355" y="178.5">/CART_/CS</text>
<text x="362.2" y="176">A23</text>
<text x="370.6" y="174.9">A23</text>
<text x="370.6" y="177.4">/CART_/CS</text>
<text x="370.6" y="179.9">D4</text>
<text x="165.5" y="185">24</text>
<text x="166.7" y="182.5">2</text>
<text x="172.6" y="183.6">PC0</text>
<text x="186" y="183.6">D-</text>
<text x="192.9" y="182.5">30</text>
<text x="192.9" y="185">29</text>
<text x="255.9" y="182.5">26</text>
<text x="255.9" y="185">27</text>
<text x="263" y="181.1">PC2</text>
<text x="263" y="183.6">PC3</text>
<text x="330.2" y="182.5">D1</text>
<text x="330.2" y="185">D2</text>
<text x="337.6" y="181.1">D0</text>
<text x="337.6" y="183.6">D1</text>
<text x="363.3" y="181.1">D4</text>
<text x="363.3" y="183.6">D5</text>
<text x="370.6" y="182.5">D5</text>
<text x="370.6" y="185">D6</text>
<text x="165.5" y="190.1">26</text>
<text x="166.7" y="187.5">5</text>
<text x="172.6" y="186.1">PC1//RESET D+</text>
<text x="172.6" y="188.7">PC2</text>
<text x="172.6" y="191.2">PC4</text>
<text x="255.9" y="187.5">28</text>
<text x="255.9" y="190.1">29</text>
<text x="263" y="186.1">PC4</text>
<text x="263" y="188.7">PC5</text>
<text x="263" y="191.2">PC6/RESET</text>
<text x="324.5" y="190.1">/RD_/OE</text>
<text x="330.2" y="187.5">D3</text>
<text x="337.6" y="186.1">D2</text>
<text x="337.6" y="188.7">D3</text>
<text x="337.6" y="191.2">/RD_/OE</text>
<text x="356.4" y="191.2">/WR_/WE</text>
<text x="363.3" y="186.1">D6</text>
<text x="363.3" y="188.7">D7</text>
<text x="370.6" y="187.5">D7</text>
<text x="370.6" y="190.1">/WR_/WE</text>
<text x="165.5" y="192.6">25</text>
<text x="165.5" y="195.2">23</text>
<text x="165.5" y="197.7">22</text>
<text x="172.6" y="193.8">PC5</text>
<text x="172.6" y="196.3">PC6</text>
<text x="273.9" y="196.3">GND</text>
<text x="283.3" y="195.2">3*3</text>
<text x="321.1" y="192.6">CICOUT_P1</text>
<text x="323.4" y="195.2">CICIN_P7</text>
<text x="328.1" y="197.7">/RST</text>
<text x="337.6" y="193.8">CICOUT/P1</text>
<text x="337.6" y="196.3">CICIN/P7</text>
<text x="354.7" y="193.8">CICOUT/P2</text>
<text x="357" y="196.3">CICIN/P6</text>
<text x="370.6" y="192.6">CICOUT_P2</text>
<text x="370.6" y="195.2">CICIN_P6</text>
<text x="370.6" y="197.7">CPU_CLK</text>
<text x="172.6" y="198.8">PC7</text>
<text x="182" y="203.9">UGND</text>
<text x="184" y="201.4">EXP</text>
<text x="192.9" y="202.8">28</text>
<text x="192.9" y="200.2">33</text>
<text x="328.5" y="200.2">VCC</text>
<text x="337.6" y="198.8">/RESET</text>
<text x="337.6" y="201.4">VCC</text>
<text x="353.1" y="198.8">CPU_CLOCK</text>
<text x="360.3" y="201.4">VCC1</text>
<text x="370.6" y="200.2">VCC_1</text>
<text x="183.5" y="206.5">GND</text>
<text x="192.9" y="205.3">3</text>
<text x="329.1" y="207.9">PA0</text>
<text x="337.6" y="209">PA0</text>
<text x="362.2" y="209">PA1</text>
<text x="370.6" y="207.9">PA1</text>
<text x="323.9" y="215.5">L_AUDIO</text>
<text x="329.1" y="210.4">PA2</text>
<text x="329.1" y="212.9">PA4</text>
<text x="337.6" y="211.5">PA2</text>
<text x="337.6" y="214">PA4</text>
<text x="362.2" y="211.5">PA3</text>
<text x="362.2" y="214.1">PA5</text>
<text x="370.6" y="210.4">PA3</text>
<text x="370.6" y="212.9">PA5</text>
<text x="370.6" y="215.5">R_AUDIO</text>
<text x="337.6" y="216.6">L_AUDIO</text>
<text x="356.6" y="216.6">R_AUDIO</text>
</g>
<g font-size=".6" fill="#808080">
<text x="259.3" y="88" transform="rotate(-90 259.3 88)">SpiceOrder 2</text>
<text x="259.3" y="93.1" transform="rotate(-90 259.3 93.1)">SpiceOrder 1</text>
<text x="246.6" y="118.5" transform="rotate(-90 246.6 118.5)">SpiceOrder 2</text>
<text x="246.6" y="123.5" transform="rotate(-90 246.6 123.5)">SpiceOrder 1</text>
</g>
</svg>
